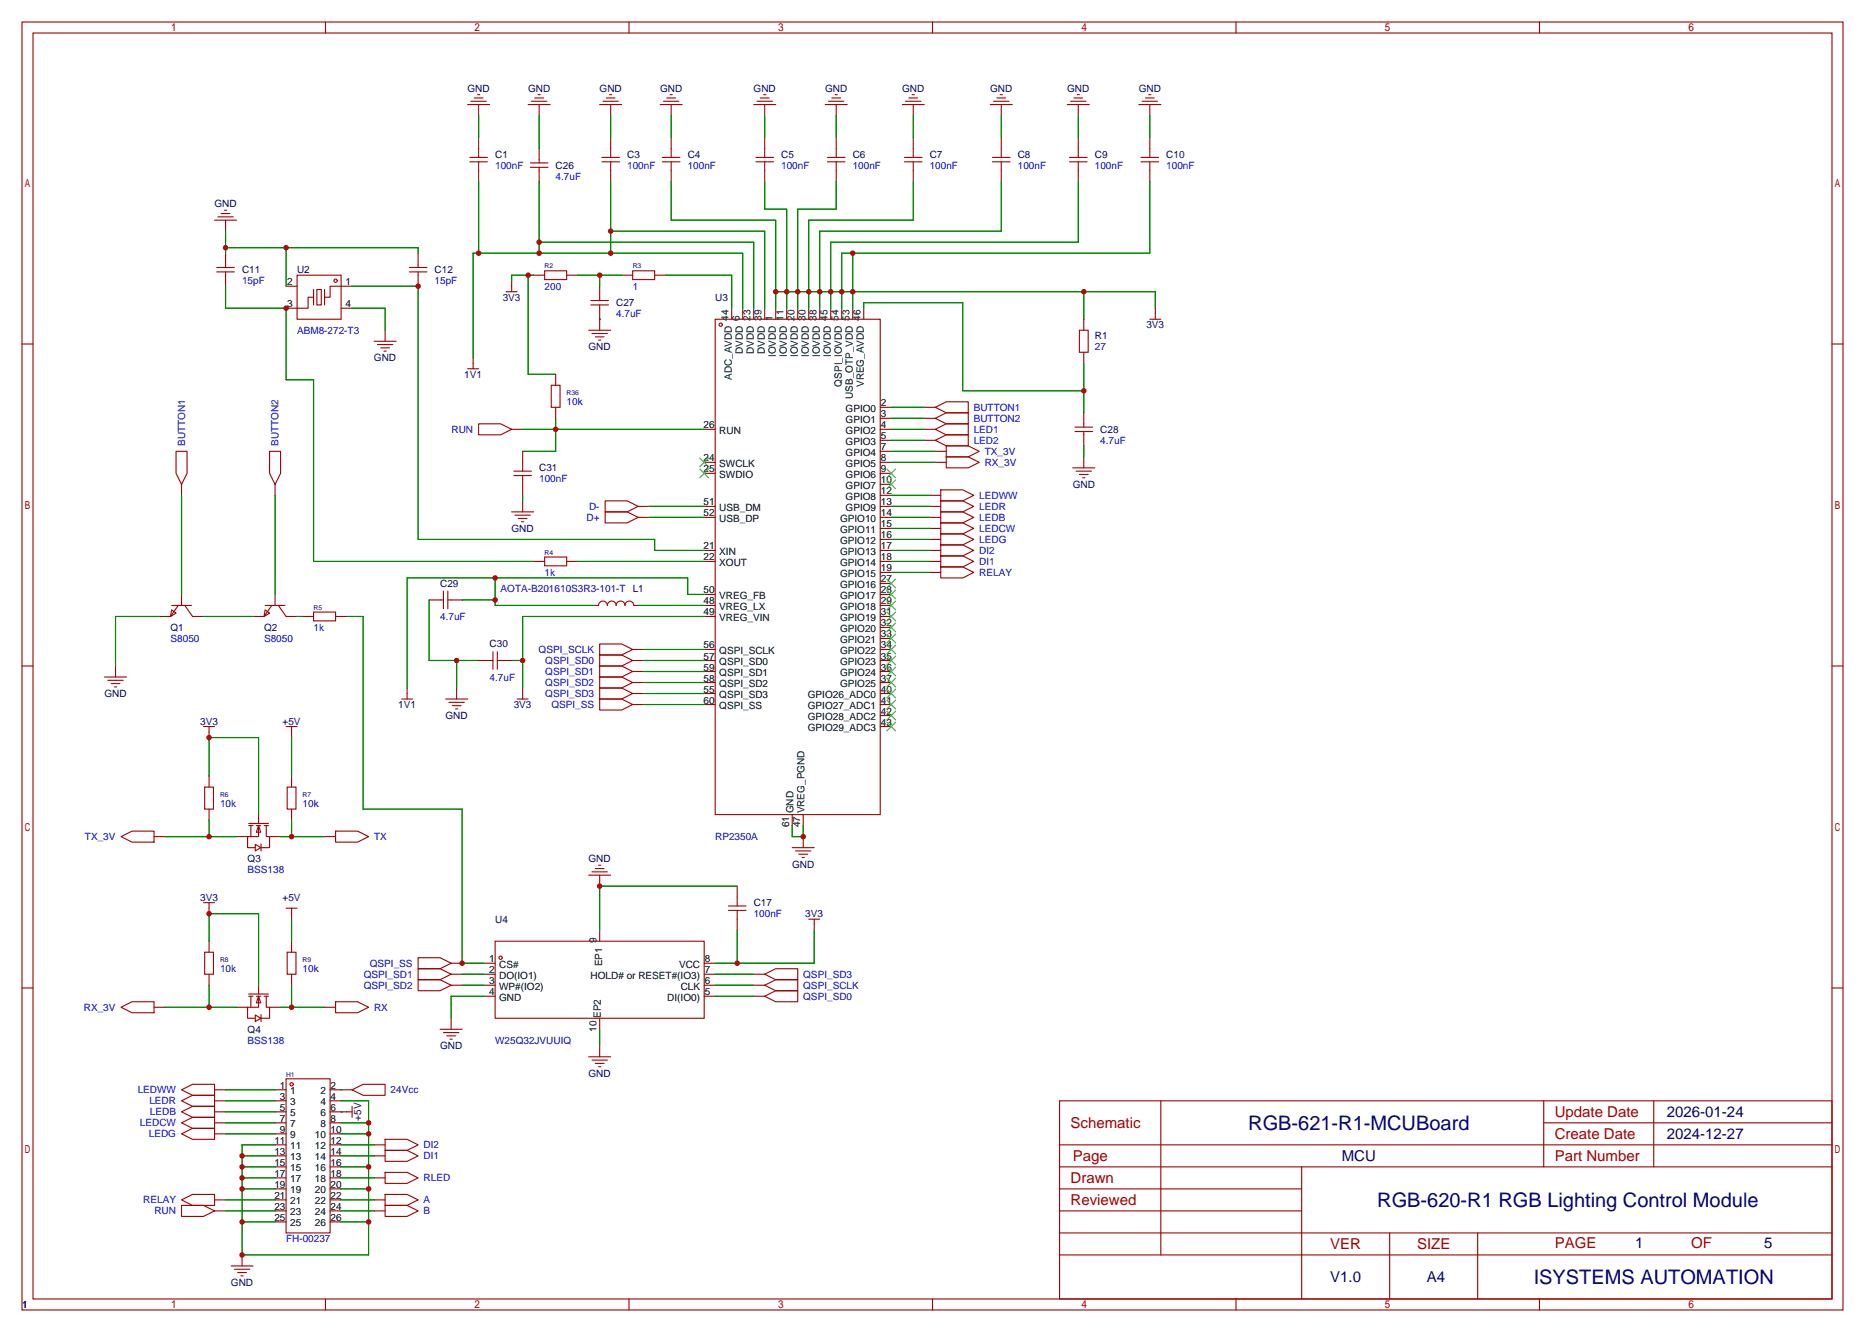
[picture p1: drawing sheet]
<svg xmlns="http://www.w3.org/2000/svg" width="431mm" height="307mm" viewBox="0 0 431 307" stroke-linecap="round" stroke-linejoin="round" font-family="sans-serif">
<g fill="none" stroke="#a10000" stroke-width=".25">
<path d="M5.1 5.1h420.3v297.2h-420.3zM7.6 7.6h415.3v292.1h-415.3zM75.1 5.1v2.5M145.2 5.1v2.5M215.3 5.1v2.5M285.3 5.1v2.5M355.4 5.1v2.5M107.9 24.1h5.1M108.5 36.3h4M108.5 37.3h4M108.7 23.4h3.6M109.5 22.6h2"/>
<path d="M110.2 21.8h.5M110.5 24.1v2.6M110.5 31.8v4.5M110.5 37.3v4.6M121.9 24.1h5.1M122.4 38.6h4.1M122.4 37.6h4.1M122.7 23.4h3.5M123.4 22.6h2.1M124.2 21.8h.5M124.5 24.1v2.6M124.5 34.3v3.3"/>
<path d="M124.5 38.6v3.3M138.4 24.1h5.1M138.9 36.3h4.1M138.9 37.3h4.1M139.2 23.4h3.5M140 22.6h2M140.7 21.8h.5M141 24.1v2.6M141 31.8v4.5M141 37.3v4.6M152.4 24.1h5.1M152.9 36.3h4.1"/>
<path d="M152.9 37.3h4.1M153.2 23.4h3.5M153.9 22.6h2.1M154.7 21.8h.5M154.9 24.1v2.6M154.9 31.8v4.5M154.9 37.3v4.6M174 24.1h5.1M174.5 36.3h4.1M174.5 37.3h4.1M174.8 23.4h3.5M175.5 22.6h2"/>
<path d="M176.3 21.8h.5M176.5 24.1v2.6M176.5 31.8v4.5M176.5 37.3v4.6M190.5 24.1h5.1M191 36.3h4.1M191 37.3h4.1M191.3 23.4h3.5M192 22.6h2.1M192.8 21.8h.5M193 24.1v2.6M193 31.8v4.5"/>
<path d="M193 37.3v4.6M208.3 24.1h5.1M208.8 36.3h4.1M208.8 37.3h4.1M209 23.4h3.6M209.8 22.6h2M210.6 21.8h.5M210.8 24.1v2.6M210.8 31.8v4.5M210.8 37.3v4.6M228.6 24.1h5.1M229.1 36.3h4.1"/>
<path d="M229.1 37.3h4.1M229.4 23.4h3.5M230.1 22.6h2.1M230.9 21.8h.5M231.1 24.1v2.6M231.1 31.8v4.5M231.1 37.3v4.6M246.4 24.1h5.1M246.9 36.3h4.1M246.9 37.3h4.1M247.1 23.4h3.6M247.9 22.6h2"/>
<path d="M248.7 21.8h.5M248.9 24.1v2.6M248.9 31.8v4.5M248.9 37.3v4.6M262.9 24.1h5.1M263.4 36.3h4.1M263.4 37.3h4.1M263.7 23.4h3.5M264.4 22.6h2M265.2 21.8h.5M265.4 24.1v2.6M265.4 31.8v4.5"/>
<path d="M265.4 37.3v4.6M49.5 50.8h5.1M50.3 50h3.5M51.1 49.3h2M51.8 48.5h.5M52.1 50.8v2.5M52.1 58.4v3.3M96.5 58.4v3.3M5.1 79.4h2.5M50 62.7h4.1M50 61.7h4.1M52.1 62.7v3.3"/>
<path d="M66 66h2.6M68.6 63.5h10.1v10.2h-10.1zM72.4 68.6h-1.3v2.5h-5.1M72.4 66.8v3.6M73.2 66.8h1v3.6h-1zM74.9 66.8v3.6M78.7 71.1h2.6M81.3 66h-5.1v2.6h-1.3M86.4 78.7h5M87.1 79.5h3.6M88.9 76.2v2.5M94.5 62.7h4.1"/>
<path d="M94.5 61.7h4.1M96.5 62.7v3.3M116.8 67.3h2.6M118.1 64.8v2.5M123.2 63.5h2.5M125.7 62.5h5.1v2h-5.1zM130.8 63.5h2.5M135.9 76.2h5.1M136.4 70.4h4.1M136.4 69.3h4.1M136.7 77h3.5M137.4 77.7h2"/>
<path d="M138.2 78.5h.5M138.4 66v3.3M138.4 70.4v5.8M143.5 63.5h2.5M146 62.5h5.1v2h-5.1zM151.1 63.5h2.6M165.1 73.7h38.1v114.3h-38.1zM168.9 71.1v2.6M171.4 71.1v2.6M174 71.1v2.6M176.5 71.1v2.6M179.1 71.1v2.6"/>
<path d="M181.6 71.1v2.6M184.1 71.1v2.6M186.7 71.1v2.6M189.2 71.1v2.6M191.8 71.1v2.6M194.3 71.1v2.6M196.8 71.1v2.6M199.4 71.1v2.6M249.2 76.2h2v5.1h-2zM250.2 73.7v2.5M265.4 73.7h2.6M266.7 71.1v2.6"/>
<path d="M422.9 79.4h2.5M87.9 80.3h2M88.6 81h.6M107.9 85.1h2.6M109.2 82.6v2.5M110.5 97.8h5.1l2.5 1.3-2.5 1.2h-5.1zM118.1 99.1h2.5M127.3 88.9h2v5.1h-2zM128.3 86.4v2.5M128.3 94v2.5M162.6 99.1h2.5M203.2 99.1h2.5"/>
<path d="M203.2 96.5h2.5M203.2 94h2.5M213.4 99.1h2.5M213.4 96.5h2.5M213.4 94h2.5M215.9 94l2.5-1.3h5.1v2.5h-5.1zM215.9 96.5l2.5-1.3h5.1v2.6h-5.1zM215.9 99.1l2.5-1.3h5.1v2.5h-5.1zM248.2 99.6h4M248.2 98.6h4M250.2 81.3v2.5M250.2 95.2v3.4"/>
<path d="M250.2 99.6v3.3M40.6 104.1h2.6v5.1l-1.3 2.6-1.3-2.6zM41.9 111.8v2.5M62.2 104.1h2.6v5.1l-1.3 2.6-1.3-2.6zM63.5 111.8v2.5M118.1 118.1h5.1M118.6 108.7h4.1M118.6 109.7h4.1M118.9 118.9h3.5M119.6 119.6h2.1M120.6 104.1v4.6M120.6 109.7v4.6"/>
<path d="M120.6 115.6v2.5M139.7 115.6h5.1l2.5 1.2-2.5 1.3h-5.1zM139.7 118.1h5.1l2.5 1.3-2.5 1.3h-5.1zM147.3 116.8h2.6M147.3 119.4h2.6M162.6 116.8h2.5M162.6 119.4h2.5M162.6 106.7h2.5M162.6 109.2h2.5M203.2 116.8h2.5M203.2 114.3h2.5M203.2 119.4h2.5"/>
<path d="M203.2 106.7h2.5M203.2 109.2h2.5M203.2 111.8h2.5M203.2 104.1h2.5M203.2 101.6h2.5M213.4 101.6h2.5M214.6 116.8h2.6M214.6 114.3h2.6M214.6 119.4h2.6M215.9 101.6l2.5-1.3h5.1v2.6h-5.1zM215.9 106.7h2.5M215.9 104.1h2.5"/>
<path d="M217.2 115.6h5l2.6 1.2-2.6 1.3h-5zM217.2 113h5l2.6 1.3-2.6 1.3h-5zM217.2 118.1h5l2.6 1.3-2.6 1.3h-5zM218.4 102.9h5.1l2.6 1.2-2.6 1.3h-5.1zM218.4 105.4h5.1l2.6 1.3-2.6 1.2h-5.1zM247.6 107.9h5.1M248.4 108.7h3.6M249.2 109.5h2M249.9 110.2h.5M250.2 105.4v2.5M39.6 139.7h4.6M41.1 139.7l-1.7 2.5"/>
<path d="M41.9 137.2v2.5M42.7 139.7l1.7 2.5h2.6M61.2 139.7h4.6M62.7 139.7l-1.7 2.5M63.5 137.2v2.5M64.3 139.7l1.7 2.5h2.6M99.1 138.4h3.3M102.4 136.4v4.1M103.4 136.4v4.1M103.4 138.4h3.3M120.4 120.4h.5M123.2 129.5h2.5"/>
<path d="M125.7 128.5h5.1v2.1h-5.1zM130.8 129.5h2.5M137.2 139.7h1a1.02 1.02 0 0 1 1-1 1.02 1.02 0 0 1 1 1 1.02 1.02 0 0 1 1-1 1.02 1.02 0 0 1 1 1 1.02 1.02 0 0 1 1.1-1 1.02 1.02 0 0 1 1 1 1.02 1.02 0 0 1 1-1 1.02 1.02 0 0 1 1 1h1M162.6 129.5h2.5M162.6 127h2.5M162.6 137.2h2.5M162.6 139.7h2.5M203.2 132.1h2.5M203.2 129.5h2.5M203.2 127h2.5M203.2 124.5h2.5M203.2 121.9h2.5"/>
<path d="M203.2 137.2h2.5M203.2 139.7h2.5M203.2 134.6h2.5M214.6 132.1h2.6M214.6 129.5h2.6M214.6 127h2.6M214.6 124.5h2.6M214.6 121.9h2.6M217.2 130.8h5l2.6 1.3-2.6 1.2h-5zM217.2 128.3h5l2.6 1.2-2.6 1.3h-5zM217.2 125.7h5l2.6 1.3-2.6 1.3h-5zM217.2 123.2h5l2.6 1.3-2.6 1.2h-5z"/>
<path d="M217.2 120.7h5l2.6 1.2-2.6 1.3h-5zM5.1 153.7h2.5M24.1 156.2h5.1M24.9 157h3.5M25.7 157.7h2M26.4 158.5h.5M26.7 153.7v2.5M36.8 142.2h2.6M39.6 140.7l1 .8-1.2 .7zM58.4 142.2h2.6M61.2 140.7l1 .8-1.2 .7zM69.8 142.2h2.6"/>
<path d="M72.4 141.2h5.1v2.1h-5.1zM77.5 142.2h2.5M94 158.8v2.5M105.4 158.8v2.5M110.5 152.4h3.3M113.8 150.4v4M114.8 152.4h3.3M114.8 150.4v4M120.6 158.8v2.5M138.4 151.1h5.1l2.5 1.3-2.5 1.3h-5.1zM138.4 153.7h5.1l2.5 1.2-2.5 1.3h-5.1zM138.4 156.2h5.1l2.5 1.3-2.5 1.3h-5.1z"/>
<path d="M138.4 158.8h5.1l2.5 1.2-2.5 1.3h-5.1zM138.4 148.6h5.1l2.5 1.3-2.5 1.2h-5.1zM146 149.9h2.6M146 152.4h2.6M146 154.9h2.6M146 157.5h2.6M162.6 142.2h2.5M162.6 149.9h2.5M162.6 152.4h2.5M162.6 154.9h2.5M162.6 157.5h2.5M203.2 142.2h2.5"/>
<path d="M203.2 149.9h2.5M203.2 152.4h2.5M203.2 154.9h2.5M203.2 157.5h2.5M203.2 147.3h2.5M203.2 144.8h2.5M422.9 153.7h2.5M47 167.6h2.5M48.3 167.6v2.6M48.3 179.1v2.5M66 167.6h2.6M67.3 167.6v2.6"/>
<path d="M67.3 179.1v2.5M92.7 161.3h2.5M102.9 161.3h5M103.6 162.1h3.6M104.4 162.8h2M105.2 163.6h.5M119.4 161.3h2.5M138.4 161.3h5.1l2.5 1.3-2.5 1.2h-5.1zM146 160h2.6M146 162.6h2.6M162.6 160h2.5M162.6 162.6h2.5"/>
<path d="M203.2 160h2.5M203.2 162.6h2.5M203.2 167.6h2.5M203.2 165.1h2.5M27.9 193l2.6-1.2h5.1v2.5h-5.1zM35.6 193h2.5M47.2 181.6h2.1v5.1h-2.1zM48.3 186.7v2.5M54.6 193h2.5M57.4 190.5h1M57.4 190h4.6M57.9 190.5v2.5"/>
<path d="M58.9 194.8l1.3 .8-1.3 .7zM59.2 190.5h1M59.7 190.5v2.5h-2.6v2.6h1.8M59.7 190.5l.5 1.5h-1zM59.7 188v2M60.3 194.7v1.7M61 190.5h1M61.5 190.5v2.5h.7v2.6h-2M62.2 193h2.6M66.3 181.6h2v5.1h-2zM67.3 186.7v2.5M74.9 193h2.6"/>
<path d="M77.5 191.8h5l2.6 1.2-2.6 1.3h-5zM138.2 199.6h.5M182.9 188v2.5M182.9 195.6h5.1M183.6 196.3h3.6M184.4 197.1h2M185.2 197.9h.5M185.4 188v2.5M185.4 193v2.6M47 208.3h2.5M47.2 219.7h2.1v5.1h-2.1zM48.3 208.3v2.5"/>
<path d="M48.3 217.2v2.5M66 209.5h2.6M66.3 219.7h2v5.1h-2zM67.3 209.5v2.6M67.3 217.2v2.5M114.3 217.2h48.3v17.7h-48.3zM135.9 201.9h5.1M136.7 201.2h3.5M137.4 200.4h2M138.4 201.9v2.6M138.4 214.6v2.6M168.1 209h4.1"/>
<path d="M168.1 210.1h4.1M170.2 204.5v4.5M170.2 210.1v4.5M186.7 212.1h2.5M188 212.1v2.5M5.1 228h2.5M27.9 232.4l2.6-1.3h5.1v2.6h-5.1zM35.6 232.4h2.5M48.3 224.8v2.5M54.6 232.4h2.5M57.4 229.9h1M57.4 229.4h4.6"/>
<path d="M57.9 229.9v2.5M58.9 234.2l1.3 .8-1.3 .7zM59.2 229.9h1M59.7 229.9v2.5h-2.6v2.6h1.8M59.7 229.9l.5 1.5h-1zM59.7 227.3v2.1M60.3 234.1v1.6M61 229.9h1M61.5 229.9v2.5h.7v2.6h-2M62.2 232.4h2.6M67.3 224.8v2.5M74.9 232.4h2.6"/>
<path d="M77.5 231.1h5l2.6 1.3-2.6 1.3h-5zM96.5 223.5h5.1l2.5 1.3-2.5 1.3h-5.1zM96.5 226.1h5.1l2.5 1.2-2.5 1.3h-5.1zM96.5 221h5.1l2.5 1.3-2.5 1.2h-5.1zM101.6 237.5h5.1M102.4 238.3h3.5M103.1 239h2.1M103.9 239.8h.5M104.1 222.3h2.6M104.1 224.8h2.6M104.1 227.3h2.6M104.1 235v2.5"/>
<path d="M111.8 229.9h2.5M111.8 222.3h2.5M111.8 224.8h2.5M111.8 227.3h2.5M138.4 235v2.5M162.6 229.9h2.5M162.6 222.3h2.5M162.6 224.8h2.5M162.6 227.3h2.5M174 229.9h2.5M174 224.8h2.5M174 227.3h2.5"/>
<path d="M176.5 229.9l2.6-1.3h5v2.5h-5zM176.5 224.8l2.6-1.3h5v2.6h-5zM176.5 227.3l2.6-1.2h5v2.5h-5zM422.9 228h2.5M41.9 256.5l2.5-1.2h5.1v2.5h-5.1zM41.9 259.1l2.5-1.3h5.1v2.6h-5.1zM41.9 251.5l2.5-1.3h5.1v2.5h-5.1zM41.9 254l2.5-1.3h5.1v2.6h-5.1zM49.5 259.1h2.6M49.5 256.5h2.6M49.5 251.5h2.6M49.5 254h2.6"/>
<path d="M63.5 259.1h2.5M63.5 256.5h2.5M63.5 251.5h2.5M63.5 254h2.5M66 248.9h10.2v35.6h-10.2zM76.2 259.1h2.5M76.2 256.5h5.1M76.2 251.5h5.1M76.2 254h2.5M81.3 251.5l2.5-1.3h5.1v2.5h-5.1zM81.3 255.3v2.5M135.9 243.8h5.1"/>
<path d="M136.7 244.6h3.5M137.4 245.4h2M138.2 246.1h.5M138.4 241.3v2.5M244.6 254h178.3v45.7h-178.3zM268 254v35.6M356.4 254v15.2M356.4 259.1h66.5M381.8 254v15.2M41.9 261.6l2.5-1.2h5.1v2.5h-5.1zM41.9 276.9l2.5-1.3h5.1v2.5h-5.1zM41.9 278.1h5.1l2.5 1.3-2.5 1.3h-5.1z"/>
<path d="M49.5 279.4h2.6M49.5 261.6h2.6M49.5 276.9h2.6M63.5 274.3h2.5M63.5 269.2h2.5M63.5 279.4h2.5M63.5 264.2h2.5M63.5 261.6h2.5M63.5 276.9h2.5M63.5 271.8h2.5M63.5 266.7h2.5M76.2 274.3h2.5"/>
<path d="M76.2 269.2h2.5M76.2 279.4h2.5M76.2 264.2h2.5M76.2 261.6h2.5M76.2 276.9h2.5M76.2 271.8h2.5M76.2 266.7h2.5M86.4 279.4h2.5M86.4 264.2h2.5M86.4 276.9h2.5M86.4 271.8h2.5M86.4 266.7h2.5"/>
<path d="M88.9 265.4h5.1l2.5 1.3-2.5 1.3h-5.1zM88.9 262.9h5.1l2.5 1.3-2.5 1.2h-5.1zM88.9 278.1h5.1l2.5 1.3-2.5 1.3h-5.1zM88.9 275.6h5.1l2.5 1.3-2.5 1.2h-5.1zM88.9 270.5h5.1l2.5 1.3-2.5 1.3h-5.1zM244.6 274.3h55.9M244.6 269.2h178.3M244.6 279.4h55.9M244.6 264.2h178.3M300.5 269.2v30.5M53.3 292.1h5.1M54.1 292.9h3.6"/>
<path d="M54.9 293.6h2M55.6 294.4h.5M55.9 289.6v2.5M63.5 281.9h2.5M75.1 299.7v2.6M76.2 281.9h2.5M145.2 299.7v2.6M215.3 299.7v2.6M244.6 289.6h178.3M244.6 284.5h178.3M285.3 299.7v2.6M320.8 284.5v15.2"/>
<path d="M341.1 284.5v15.2M355.4 299.7v2.6"/>
<circle cx="77.5" cy="64.8" r=".38"/>
<circle cx="166.4" cy="74.9" r=".38"/>
<circle cx="115.6" cy="221" r=".38"/>
<circle cx="67.3" cy="250.2" r=".38"/>
</g>
<g fill="none" stroke="#008700" stroke-width=".25">
<path d="M110.5 26.7v5.1M124.5 26.7v7.6M141 26.7v5.1M154.9 26.7v5.1M176.5 26.7v5.1M193 26.7v5.1M210.8 26.7v5.1M231.1 26.7v5.1M248.9 26.7v5.1M265.4 26.7v5.1M52.1 53.3v5.1M52.1 57.2h44.4v1.2"/>
<path d="M66 57.2v8.8M110.5 41.9v16.5M124.5 55.9h49.5v15.2M124.5 41.9v16.5M141 53.3h35.5v17.8M141 41.9v16.5M154.9 41.9v8.9h24.2v20.3M176.5 41.9v6.4h5.1v22.8M193 41.9v6.4h-8.9v22.8M196.8 58.4v12.7M210.8 41.9v8.9h-24.1v20.3M231.1 41.9v11.4h-41.9v17.8"/>
<path d="M248.9 41.9v14h-57.1v15.2M265.4 41.9v16.5h-71.1v12.7M52.1 66v5.1h13.9v16.5h6.4v41.9h50.8M81.3 71.1h7.6v5.1M81.3 66h15.2v58.5h54.6v2.5h11.5M121.9 63.5v22.9h6.4M123.2 63.5h-5.1v1.3M133.3 63.5h10.2M138.4 73.7h.1M138.4 63.5v2.5M153.7 63.5h15.2v7.6M171.4 71.1v-12.7h-62.2v24.2"/>
<path d="M179.1 67.3h87.6v3.8M199.4 71.1v-1.3h22.8v20.4h28M250.2 67.3v6.4M120.6 99.1h42M128.3 96.5v7.6h-7.7M205.7 99.1h7.7M205.7 96.5h7.7M205.7 94h7.7M250.2 83.8v11.4M41.9 114.3v22.9M63.5 114.3v22.9M120.6 114.3v1.3"/>
<path d="M149.9 119.4h12.7M149.9 116.8h12.7M205.7 119.4h8.9M205.7 116.8h8.9M205.7 104.1h10.2M205.7 101.6h7.7M205.7 114.3h8.9M205.7 106.7h10.2M250.2 102.9v2.5M99.1 138.4v14h11.4M106.7 138.4h7.6M114.3 133.3v6.4h22.9"/>
<path d="M133.3 129.5h29.3M147.3 139.7h15.3M162.6 137.2h-3.9v-3.9h-64.7v25.5M205.7 129.5h8.9M205.7 127h8.9M205.7 124.5h8.9M205.7 132.1h8.9M205.7 121.9h8.9M36.8 142.2h-10.1v11.5M47 142.2h11.4M68.6 142.2h1.2M80 142.2h3.8v44.5h22.9v35.6h5.1"/>
<path d="M105.4 152.4v6.4M118.1 152.4h2.5M148.6 149.9h14M148.6 152.4h14M148.6 154.9h14M148.6 157.5h14M162.6 142.2h-42v16.6M48.3 179.1v-8.9h11.4v17.8M67.3 170.2v8.9M148.6 160h14M148.6 162.6h14M38.1 193h16.5"/>
<path d="M48.3 189.2v3.8M64.8 193h10.1M67.3 189.2v3.8M182.9 190.5v2.5h2.5v-2.5M48.3 217.2v-6.4h11.4v16.5M67.3 212.1v5.1M170.2 204.5h-31.8v10.1M170.2 214.6v7.7M188 214.6v7.7h-22.9M38.1 232.4h16.5M48.3 227.3v5.1M64.8 232.4h10.1"/>
<path d="M67.3 227.3v5.1M106.7 227.3h5.1M106.7 224.8h5.1M111.8 229.9h-7.7v5.1M138.4 237.5v3.8M165.1 229.9h8.9M165.1 227.3h8.9M165.1 224.8h8.9M52.1 259.1h11.4M52.1 254h11.4M52.1 251.5h11.4M52.1 256.5h11.4"/>
<path d="M78.7 251.5h.1M78.7 256.5h.1M78.7 254h6.4v35.6h-29.2v-25.4h7.6M78.7 259.1h6.4M52.1 261.6h11.4M52.1 279.4h11.4M52.1 276.9h11.4M55.9 274.3h7.6M55.9 271.8h7.6M55.9 269.2h7.6M55.9 266.7h7.6M78.7 274.3h6.4"/>
<path d="M78.7 271.8h7.7M78.7 269.2h6.4M78.7 266.7h7.7M78.7 264.2h7.7M78.7 261.6h6.4M78.7 279.4h7.7M78.7 276.9h7.7M55.9 281.9h7.6M78.7 281.9h6.4"/>
</g>
<g fill="none" stroke="#3c3" stroke-width=".25">
<path d="M161.5 105.7l2.1 2M161.5 108.2l2.1 2M163.6 105.7l-2.1 2M163.6 108.2l-2.1 2M204.7 110.7l2.1 2.1M204.7 108.2l2.1 2M206.8 110.7l-2.1 2.1M206.8 108.2l-2.1 2M204.7 138.7l2.1 2M204.7 136.1l2.1 2.1M204.7 133.6l2.1 2M206.8 138.7l-2.1 2"/>
<path d="M206.8 136.1l-2.1 2.1M206.8 133.6l-2.1 2M204.7 159l2.1 2M204.7 156.5l2.1 2M204.7 153.9l2.1 2.1M204.7 151.4l2.1 2M204.7 148.8l2.1 2.1M204.7 146.3l2.1 2M204.7 143.8l2.1 2M204.7 141.2l2.1 2.1M206.8 159l-2.1 2M206.8 156.5l-2.1 2"/>
<path d="M206.8 153.9l-2.1 2.1M206.8 151.4l-2.1 2M206.8 148.8l-2.1 2.1M206.8 146.3l-2.1 2M206.8 143.8l-2.1 2M206.8 141.2l-2.1 2.1M204.7 166.6l2.1 2.1M204.7 164.1l2.1 2M204.7 161.5l2.1 2.1M206.8 166.6l-2.1 2.1M206.8 164.1l-2.1 2M206.8 161.5l-2.1 2.1"/>
</g>
<g fill="#c00">
<circle cx="55.9" cy="289.6" r=".63"/>
<circle cx="55.9" cy="281.9" r=".63"/>
<circle cx="55.9" cy="274.3" r=".63"/>
<circle cx="55.9" cy="271.8" r=".63"/>
<circle cx="55.9" cy="269.2" r=".63"/>
<circle cx="55.9" cy="266.7" r=".63"/>
<circle cx="85.1" cy="281.9" r=".63"/>
<circle cx="85.1" cy="274.3" r=".63"/>
<circle cx="85.1" cy="269.2" r=".63"/>
<circle cx="85.1" cy="261.6" r=".63"/>
<circle cx="85.1" cy="259.1" r=".63"/>
<circle cx="189.2" cy="67.3" r=".63"/>
<circle cx="191.8" cy="67.3" r=".63"/>
<circle cx="194.3" cy="67.3" r=".63"/>
<circle cx="196.9" cy="67.3" r=".63"/>
<circle cx="196.9" cy="58.4" r=".63"/>
<circle cx="250.2" cy="67.3" r=".63"/>
<circle cx="186.7" cy="67.3" r=".63"/>
<circle cx="184.2" cy="67.3" r=".63"/>
<circle cx="181.6" cy="67.3" r=".63"/>
<circle cx="179.1" cy="67.3" r=".63"/>
<circle cx="141" cy="53.3" r=".63"/>
<circle cx="141" cy="58.4" r=".63"/>
<circle cx="124.5" cy="58.4" r=".63"/>
<circle cx="124.5" cy="55.9" r=".63"/>
<circle cx="110.5" cy="58.4" r=".63"/>
<circle cx="138.4" cy="63.5" r=".63"/>
<circle cx="121.9" cy="63.5" r=".63"/>
<circle cx="250.2" cy="90.2" r=".63"/>
<circle cx="48.3" cy="193" r=".63"/>
<circle cx="67.3" cy="193" r=".63"/>
<circle cx="48.3" cy="232.4" r=".63"/>
<circle cx="67.3" cy="232.4" r=".63"/>
<circle cx="48.3" cy="170.2" r=".63"/>
<circle cx="48.3" cy="210.8" r=".63"/>
<circle cx="185.4" cy="193" r=".63"/>
<circle cx="106.7" cy="222.2" r=".63"/>
<circle cx="170.2" cy="222.2" r=".63"/>
<circle cx="138.4" cy="204.5" r=".63"/>
<circle cx="128.3" cy="99.1" r=".63"/>
<circle cx="114.3" cy="138.4" r=".63"/>
<circle cx="114.3" cy="133.3" r=".63"/>
<circle cx="120.7" cy="152.4" r=".63"/>
<circle cx="105.4" cy="152.4" r=".63"/>
<circle cx="66" cy="71.1" r=".63"/>
<circle cx="96.5" cy="66" r=".63"/>
<circle cx="52.1" cy="57.1" r=".63"/>
<circle cx="66" cy="57.1" r=".63"/>
</g>
<g font-size="4.6" fill="#000080">
<text x="288.2" y="260.7">RGB-621-R1-MCUBoard</text>
<text x="317.9" y="278.5">RGB-620-R1 RGB Lighting Control Module</text>
<text x="354" y="296.3">ISYSTEMS AUTOMATION</text>
</g>
<g font-size="3.5" fill="#a00000">
<text x="358.9" y="257.8">Update Date</text>
<text x="247.1" y="260.3">Schematic</text>
<text x="358.9" y="262.8">Create Date</text>
<text x="247.6" y="267.9">Page</text>
<text x="358.9" y="267.9">Part Number</text>
<text x="247.1" y="273">Drawn</text>
<text x="247.1" y="278.1">Reviewed</text>
<text x="358.9" y="288">PAGE</text>
<text x="390.4" y="288">OF</text>
<text x="307.1" y="288.2">VER</text>
<text x="327.1" y="288.2">SIZE</text>
</g>
<g font-size="3.5" fill="#000080">
<text x="384.8" y="257.8">2026-01-24</text>
<text x="384.8" y="262.8">2024-12-27</text>
<text x="309.7" y="267.9">MCU</text>
<text x="377.5" y="288">1</text>
<text x="407.2" y="288">5</text>
<text x="307.1" y="295.9">V1.0</text>
<text x="329.4" y="295.9">A4</text>
</g>
<g font-size="2.3" fill="#000080">
<text x="107.9" y="21.1">GND</text>
<text x="121.9" y="21.1">GND</text>
<text x="138.4" y="21.1">GND</text>
<text x="152.4" y="21.1">GND</text>
<text x="174" y="21.1">GND</text>
<text x="190.5" y="21.1">GND</text>
<text x="208.3" y="21.1">GND</text>
<text x="228.6" y="21.1">GND</text>
<text x="246.4" y="21.1">GND</text>
<text x="262.9" y="21.1">GND</text>
<text x="114.3" y="36.4">C1</text>
<text x="128.3" y="38.9">C26</text>
<text x="144.8" y="36.4">C3</text>
<text x="158.7" y="36.4">C4</text>
<text x="180.3" y="36.4">C5</text>
<text x="196.8" y="36.4">C6</text>
<text x="214.6" y="36.4">C7</text>
<text x="234.9" y="36.4">C8</text>
<text x="252.7" y="36.4">C9</text>
<text x="269.2" y="36.4">C10</text>
<text x="49.5" y="47.8">GND</text>
<text x="55.9" y="63">C11</text>
<text x="68.6" y="63">U2</text>
<text x="100.3" y="63">C12</text>
<text x="116.1" y="69.4">3V3</text>
<text x="142.2" y="70.7">C27</text>
<text x="165.1" y="69.4">U3</text>
<text x="264.6" y="75.7">3V3</text>
<text x="86.3" y="83.4">GND</text>
<text x="135.9" y="80.8">GND</text>
<text x="252.7" y="78.3">R1</text>
<text x="107.2" y="87.2">1V1</text>
<text x="254" y="99.9">C28</text>
<text x="124.5" y="108.8">C31</text>
<text x="247.6" y="112.6">GND</text>
<text x="118.1" y="122.7">GND</text>
<text x="101.6" y="135.4">C29</text>
<text x="39.4" y="145.6">Q1</text>
<text x="61" y="145.6">Q2</text>
<text x="113" y="149.4">C30</text>
<text x="24.1" y="160.8">GND</text>
<text x="46.2" y="167.2">3V3</text>
<text x="65.2" y="167.2">+5V</text>
<text x="91.9" y="163.4">1V1</text>
<text x="102.8" y="165.9">GND</text>
<text x="118.6" y="163.4">3V3</text>
<text x="57.1" y="198.9">Q3</text>
<text x="135.9" y="198.9">GND</text>
<text x="182.9" y="200.2">GND</text>
<text x="46.2" y="207.8">3V3</text>
<text x="65.2" y="207.8">+5V</text>
<text x="174" y="209.1">C17</text>
<text x="114.3" y="212.9">U4</text>
<text x="185.9" y="211.6">3V3</text>
<text x="57.1" y="238.3">Q4</text>
<text x="101.6" y="242.1">GND</text>
<text x="135.9" y="248.5">GND</text>
<text x="83.4" y="258.6" transform="rotate(-90 83.4 258.6)">+5V</text>
<text x="53.3" y="296.7">GND</text>
<text x="5.1" y="301.8">1</text>
</g>
<g font-size="2.3" fill="#00f">
<text x="114.3" y="38.9">100nF</text>
<text x="128.3" y="41.4">4.7uF</text>
<text x="144.8" y="38.9">100nF</text>
<text x="158.7" y="38.9">100nF</text>
<text x="180.3" y="38.9">100nF</text>
<text x="196.8" y="38.9">100nF</text>
<text x="214.6" y="38.9">100nF</text>
<text x="234.9" y="38.9">100nF</text>
<text x="252.7" y="38.9">100nF</text>
<text x="269.2" y="38.9">100nF</text>
<text x="55.9" y="65.6">15pF</text>
<text x="100.3" y="65.6">15pF</text>
<text x="125.7" y="66.8">200</text>
<text x="146" y="66.8">1</text>
<text x="68.6" y="77">ABM8-272-T3</text>
<text x="142.2" y="73.2">4.7uF</text>
<text x="252.7" y="80.8">27</text>
<text x="130.8" y="93.5">10k</text>
<text x="224.8" y="94.8">BUTTON1</text>
<text x="104.2" y="99.9">RUN</text>
<text x="224.8" y="97.3">BUTTON2</text>
<text x="224.8" y="99.9">LED1</text>
<text x="42.7" y="102.9" transform="rotate(-90 42.7 102.9)">BUTTON1</text>
<text x="64.3" y="102.9" transform="rotate(-90 64.3 102.9)">BUTTON2</text>
<text x="224.8" y="102.4">LED2</text>
<text x="227.3" y="104.9">TX_3V</text>
<text x="227.3" y="107.5">RX_3V</text>
<text x="254" y="102.4">4.7uF</text>
<text x="124.5" y="111.3">100nF</text>
<text x="136" y="117.6">D-</text>
<text x="226.1" y="117.6">LEDR</text>
<text x="226.1" y="115.1">LEDWW</text>
<text x="135.4" y="120.2">D+</text>
<text x="226.1" y="125.3">LEDG</text>
<text x="226.1" y="120.2">LEDB</text>
<text x="226.1" y="122.7">LEDCW</text>
<text x="226.1" y="130.3">DI1</text>
<text x="226.1" y="127.8">DI2</text>
<text x="115.6" y="136.7">AOTA-B201610S3R3-101-T L1</text>
<text x="125.7" y="132.9">1k</text>
<text x="226.1" y="132.9">RELAY</text>
<text x="101.6" y="143">4.7uF</text>
<text x="39.4" y="148.1">S8050</text>
<text x="61" y="148.1">S8050</text>
<text x="72.4" y="145.6">1k</text>
<text x="124.3" y="150.7">QSPI_SCLK</text>
<text x="125.9" y="153.2">QSPI_SD0</text>
<text x="125.9" y="155.7">QSPI_SD1</text>
<text x="113" y="157">4.7uF</text>
<text x="125.9" y="158.3">QSPI_SD2</text>
<text x="125.9" y="160.8">QSPI_SD3</text>
<text x="127.3" y="163.4">QSPI_SS</text>
<text x="50.8" y="186.2">10k</text>
<text x="69.8" y="186.2">10k</text>
<text x="19.6" y="193.8">TX_3V</text>
<text x="86.4" y="193.8">TX</text>
<text x="165.1" y="193.8">RP2350A</text>
<text x="57.1" y="201.5">BSS138</text>
<text x="174" y="211.6">100nF</text>
<text x="50.8" y="224.3">10k</text>
<text x="69.8" y="224.3">10k</text>
<text x="84" y="225.6">QSPI_SD1</text>
<text x="85.4" y="223.1">QSPI_SS</text>
<text x="185.4" y="225.6">QSPI_SD3</text>
<text x="19.4" y="233.2">RX_3V</text>
<text x="84" y="228.1">QSPI_SD2</text>
<text x="86.4" y="233.2">RX</text>
<text x="185.4" y="230.7">QSPI_SD0</text>
<text x="185.4" y="228.1">QSPI_SCLK</text>
<text x="57.1" y="240.8">BSS138</text>
<text x="114.3" y="240.8">W25Q32JVUUIQ</text>
<text x="31.8" y="252.3">LEDWW</text>
<text x="34.5" y="254.8">LEDR</text>
<text x="34.6" y="257.3">LEDB</text>
<text x="90.2" y="252.3">24Vcc</text>
<text x="32.3" y="259.9">LEDCW</text>
<text x="34.4" y="262.4">LEDG</text>
<text x="97.8" y="267.5">DI1</text>
<text x="97.8" y="265">DI2</text>
<text x="97.8" y="272.6">RLED</text>
<text x="33.1" y="277.7">RELAY</text>
<text x="35.6" y="280.2">RUN</text>
<text x="97.8" y="280.2">B</text>
<text x="97.8" y="277.7">A</text>
<text x="66" y="286.6">FH-00237</text>
</g>
<g font-size="2.3">
<text x="66.3" y="65.8">2</text>
<text x="79.8" y="65.8">1</text>
<text x="66.3" y="70.9">3</text>
<text x="79.8" y="70.9">4</text>
<text x="168.2" y="74" transform="rotate(-90 168.2 74)">44</text>
<text x="170.7" y="74" transform="rotate(-90 170.7 74)">6</text>
<text x="173.3" y="74" transform="rotate(-90 173.3 74)">23</text>
<text x="175.8" y="74" transform="rotate(-90 175.8 74)">39</text>
<text x="178.4" y="74" transform="rotate(-90 178.4 74)">1</text>
<text x="180.9" y="74" transform="rotate(-90 180.9 74)">11</text>
<text x="183.4" y="74" transform="rotate(-90 183.4 74)">20</text>
<text x="186" y="74" transform="rotate(-90 186 74)">30</text>
<text x="188.5" y="74" transform="rotate(-90 188.5 74)">38</text>
<text x="191.1" y="74" transform="rotate(-90 191.1 74)">45</text>
<text x="193.6" y="74" transform="rotate(-90 193.6 74)">54</text>
<text x="196.1" y="74" transform="rotate(-90 196.1 74)">53</text>
<text x="198.7" y="74" transform="rotate(-90 198.7 74)">46</text>
<text x="171.5" y="81.6" transform="rotate(-90 171.5 81.6)">DVDD</text>
<text x="174" y="81.6" transform="rotate(-90 174 81.6)">DVDD</text>
<text x="176.6" y="81.6" transform="rotate(-90 176.6 81.6)">DVDD</text>
<text x="179.1" y="82.4" transform="rotate(-90 179.1 82.4)">IOVDD</text>
<text x="181.7" y="82.4" transform="rotate(-90 181.7 82.4)">IOVDD</text>
<text x="184.2" y="82.4" transform="rotate(-90 184.2 82.4)">IOVDD</text>
<text x="186.7" y="82.4" transform="rotate(-90 186.7 82.4)">IOVDD</text>
<text x="189.3" y="82.4" transform="rotate(-90 189.3 82.4)">IOVDD</text>
<text x="191.8" y="82.4" transform="rotate(-90 191.8 82.4)">IOVDD</text>
<text x="169" y="87.7" transform="rotate(-90 169 87.7)">ADC_AVDD</text>
<text x="194.4" y="89.2" transform="rotate(-90 194.4 89.2)">QSPI_IOVDD</text>
<text x="199.4" y="89.3" transform="rotate(-90 199.4 89.3)">VREG_AVDD</text>
<text x="195.2" y="95">GPIO0</text>
<text x="196.9" y="92" transform="rotate(-90 196.9 92)">USB_OTP_VDD</text>
<text x="203.3" y="93.8">2</text>
<text x="162.4" y="98.8">26</text>
<text x="166" y="100.1">RUN</text>
<text x="195.2" y="100.1">GPIO2</text>
<text x="195.2" y="97.6">GPIO1</text>
<text x="203.3" y="101.4">5</text>
<text x="203.3" y="98.8">4</text>
<text x="203.3" y="96.3">3</text>
<text x="162.4" y="106.5">24</text>
<text x="166" y="107.7">SWCLK</text>
<text x="195.2" y="107.7">GPIO5</text>
<text x="195.2" y="105.2">GPIO4</text>
<text x="195.2" y="102.6">GPIO3</text>
<text x="203.3" y="106.5">8</text>
<text x="203.3" y="103.9">7</text>
<text x="162.4" y="109">25</text>
<text x="166" y="110.3">SWDIO</text>
<text x="195.2" y="112.8">GPIO7</text>
<text x="195.2" y="110.3">GPIO6</text>
<text x="203.3" y="111.5">10</text>
<text x="203.3" y="109">9</text>
<text x="162.4" y="116.6">51</text>
<text x="162.4" y="119.2">52</text>
<text x="166" y="117.9">USB_DM</text>
<text x="195.2" y="117.9">GPIO9</text>
<text x="195.2" y="115.3">GPIO8</text>
<text x="203.3" y="119.2">14</text>
<text x="203.3" y="116.6">13</text>
<text x="203.3" y="114.1">12</text>
<text x="166" y="120.4">USB_DP</text>
<text x="193.9" y="125.5">GPIO12</text>
<text x="193.9" y="123">GPIO11</text>
<text x="193.9" y="120.4">GPIO10</text>
<text x="203.3" y="124.2">16</text>
<text x="203.3" y="121.7">15</text>
<text x="162.4" y="126.8">21</text>
<text x="162.4" y="129.3">22</text>
<text x="166" y="128">XIN</text>
<text x="166" y="130.6">XOUT</text>
<text x="193.9" y="130.6">GPIO14</text>
<text x="193.9" y="128">GPIO13</text>
<text x="203.3" y="131.9">19</text>
<text x="203.3" y="129.3">18</text>
<text x="203.3" y="126.8">17</text>
<text x="162.4" y="136.9">50</text>
<text x="193.9" y="135.7">GPIO16</text>
<text x="193.9" y="133.1">GPIO15</text>
<text x="203.3" y="136.9">28</text>
<text x="203.3" y="134.4">27</text>
<text x="162.4" y="139.5">48</text>
<text x="162.4" y="142">49</text>
<text x="166" y="138.2">VREG_FB</text>
<text x="166" y="140.7">VREG_LX</text>
<text x="166" y="143.3">VREG_VIN</text>
<text x="193.9" y="143.3">GPIO19</text>
<text x="193.9" y="140.7">GPIO18</text>
<text x="193.9" y="138.2">GPIO17</text>
<text x="203.3" y="142">31</text>
<text x="203.3" y="139.5">29</text>
<text x="162.4" y="149.6">56</text>
<text x="193.9" y="148.4">GPIO21</text>
<text x="193.9" y="145.8">GPIO20</text>
<text x="203.3" y="149.6">34</text>
<text x="203.3" y="147.1">33</text>
<text x="203.3" y="144.6">32</text>
<text x="162.4" y="152.2">57</text>
<text x="162.4" y="154.7">59</text>
<text x="166" y="150.9">QSPI_SCLK</text>
<text x="166" y="153.4">QSPI_SD0</text>
<text x="166" y="156">QSPI_SD1</text>
<text x="193.9" y="156">GPIO24</text>
<text x="193.9" y="153.4">GPIO23</text>
<text x="193.9" y="150.9">GPIO22</text>
<text x="203.3" y="154.7">36</text>
<text x="203.3" y="152.2">35</text>
<text x="162.4" y="157.3">58</text>
<text x="162.4" y="159.8">55</text>
<text x="166" y="158.5">QSPI_SD2</text>
<text x="166" y="161.1">QSPI_SD3</text>
<text x="186.5" y="161.1">GPIO26_ADC0</text>
<text x="193.9" y="158.5">GPIO25</text>
<text x="203.3" y="159.8">40</text>
<text x="203.3" y="157.3">37</text>
<text x="162.4" y="162.3">60</text>
<text x="166" y="163.6">QSPI_SS</text>
<text x="186.5" y="166.1">GPIO28_ADC2</text>
<text x="186.5" y="163.6">GPIO27_ADC1</text>
<text x="203.3" y="167.4">43</text>
<text x="203.3" y="164.9">42</text>
<text x="203.3" y="162.3">41</text>
<text x="186.5" y="168.7">GPIO29_ADC3</text>
<text x="182.2" y="190.9" transform="rotate(-90 182.2 190.9)">61</text>
<text x="183.2" y="187.7" transform="rotate(-90 183.2 187.7)">GND</text>
<text x="184.7" y="190.9" transform="rotate(-90 184.7 190.9)">47</text>
<text x="185.7" y="187.7" transform="rotate(-90 185.7 187.7)">VREG_PGND</text>
<text x="137.7" y="217.5" transform="rotate(-90 137.7 217.5)">9</text>
<text x="112.9" y="222">1</text>
<text x="112.9" y="224.6">2</text>
<text x="112.9" y="227.1">3</text>
<text x="115.2" y="223.3">CS#</text>
<text x="115.2" y="225.8">DO(IO1)</text>
<text x="136.3" y="225.8">HOLD# or RESET#(IO3)</text>
<text x="139" y="223" transform="rotate(-90 139 223)">EP1</text>
<text x="156.7" y="223.3">VCC</text>
<text x="162.7" y="227.1">6</text>
<text x="162.7" y="224.6">7</text>
<text x="162.7" y="222">8</text>
<text x="112.9" y="229.6">4</text>
<text x="115.2" y="228.4">WP#(IO2)</text>
<text x="115.2" y="230.9">GND</text>
<text x="154.1" y="230.9">DI(IO0)</text>
<text x="157.1" y="228.4">CLK</text>
<text x="162.7" y="229.6">5</text>
<text x="137.7" y="238" transform="rotate(-90 137.7 238)">10</text>
<text x="138.7" y="234.9" transform="rotate(-90 138.7 234.9)">EP2</text>
<text x="64.6" y="251.2">1</text>
<text x="76.3" y="251.2">2</text>
<text x="64.6" y="253.8">3</text>
<text x="64.6" y="256.3">5</text>
<text x="67" y="252.5">1</text>
<text x="67" y="255">3</text>
<text x="67" y="257.6">5</text>
<text x="74" y="257.6">6</text>
<text x="74" y="255">4</text>
<text x="74" y="252.5">2</text>
<text x="76.3" y="256.3">6</text>
<text x="76.3" y="253.8">4</text>
<text x="63.3" y="263.9">11</text>
<text x="64.6" y="258.9">7</text>
<text x="64.6" y="261.4">9</text>
<text x="67" y="260.1">7</text>
<text x="67" y="262.7">9</text>
<text x="72.7" y="262.7">10</text>
<text x="74" y="260.1">8</text>
<text x="76.3" y="263.9">12</text>
<text x="76.3" y="261.4">10</text>
<text x="76.3" y="258.9">8</text>
<text x="63.3" y="266.5">13</text>
<text x="63.3" y="269">15</text>
<text x="67" y="265.2">11</text>
<text x="67" y="267.7">13</text>
<text x="72.7" y="267.7">14</text>
<text x="72.7" y="265.2">12</text>
<text x="76.3" y="269">16</text>
<text x="76.3" y="266.5">14</text>
<text x="63.3" y="271.6">17</text>
<text x="63.3" y="274.1">19</text>
<text x="67" y="270.3">15</text>
<text x="67" y="272.8">17</text>
<text x="67" y="275.4">19</text>
<text x="72.7" y="275.4">20</text>
<text x="72.7" y="272.8">18</text>
<text x="72.7" y="270.3">16</text>
<text x="76.3" y="274.1">20</text>
<text x="76.3" y="271.6">18</text>
<text x="63.3" y="276.6">21</text>
<text x="63.3" y="279.2">23</text>
<text x="63.3" y="281.7">25</text>
<text x="67" y="277.9">21</text>
<text x="67" y="280.4">23</text>
<text x="72.7" y="280.4">24</text>
<text x="72.7" y="277.9">22</text>
<text x="76.3" y="281.7">26</text>
<text x="76.3" y="279.2">24</text>
<text x="76.3" y="276.6">22</text>
<text x="67" y="283">25</text>
<text x="72.7" y="283">26</text>
</g>
<g font-size="1.6" fill="#000080">
<text x="125.7" y="61.9">R2</text>
<text x="146" y="61.9">R3</text>
<text x="130.8" y="91.1">R36</text>
<text x="125.7" y="128">R4</text>
<text x="72.4" y="140.7">R5</text>
<text x="50.8" y="183.8">R6</text>
<text x="69.8" y="183.8">R7</text>
<text x="50.8" y="221.9">R8</text>
<text x="69.8" y="221.9">R9</text>
<text x="66" y="248.6">H1</text>
</g>
</svg>
